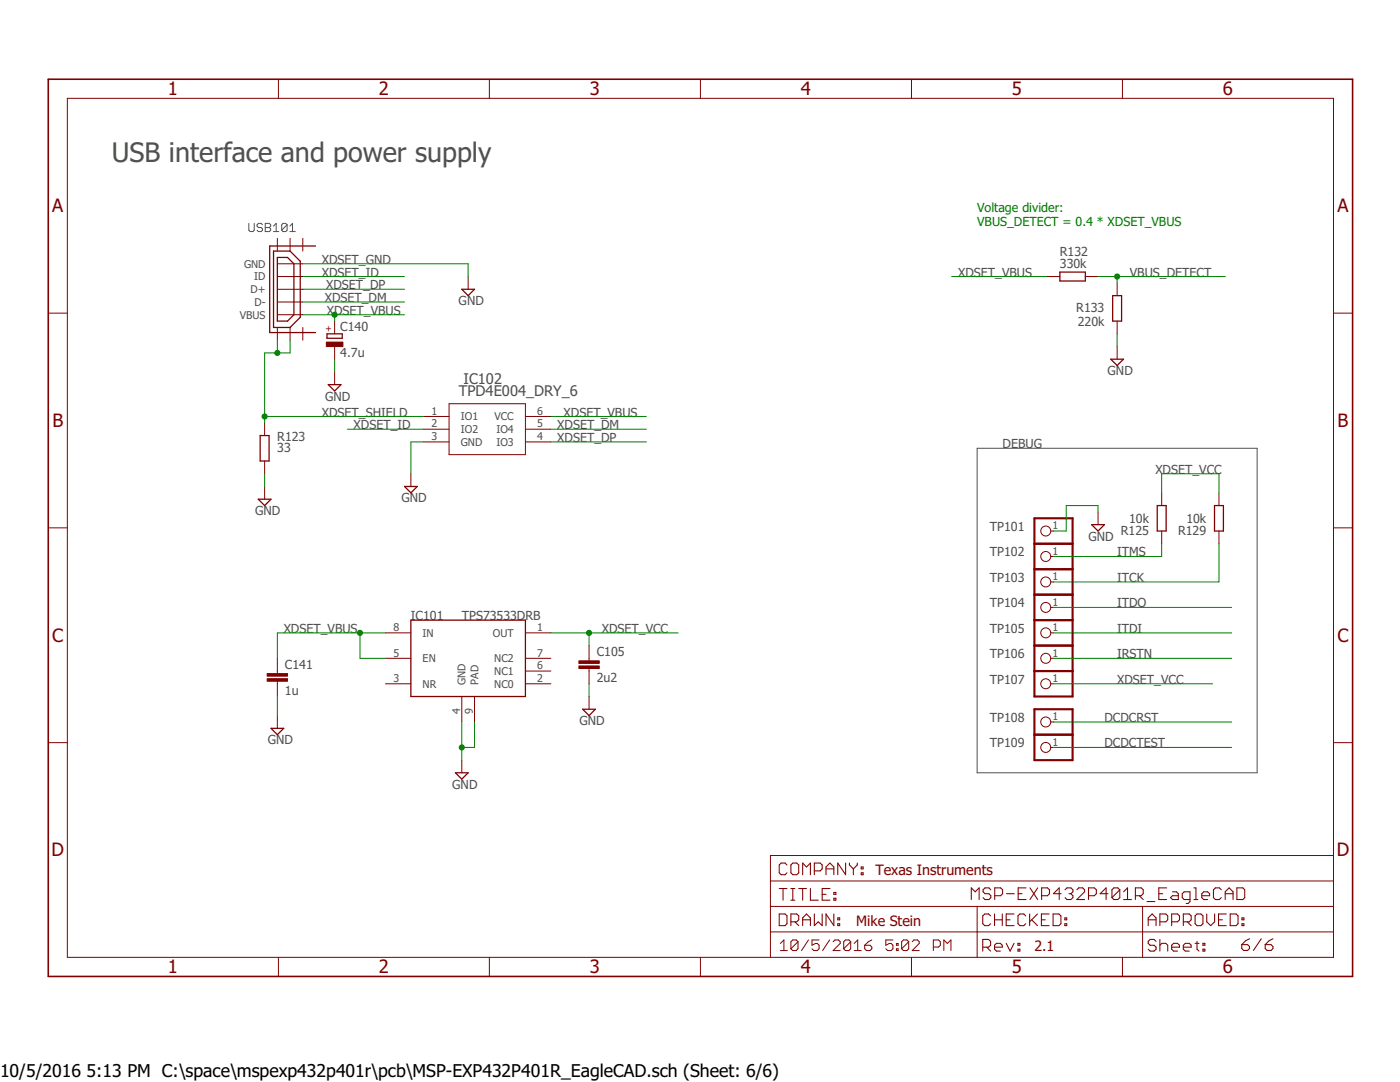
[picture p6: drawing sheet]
<svg xmlns="http://www.w3.org/2000/svg" width="279mm" height="216mm" viewBox="0 0 279 216" stroke-linecap="round" stroke-linejoin="round" font-family="sans-serif">
<path d="M49.7 44.6v1.3l.2 .3h.6l.2-.3v-1.3M52.4 44.9l-.3-.3h-.5l-.3 .3v.2l.3 .3h.5l.3 .3v.2l-.3 .3h-.5l-.3-.3M52.9 44.6h.8l.3 .3v.2l-.3 .3 .3 .3v.2l-.3 .3h-.8zM52.9 45.4h.8M54.6 46.2h1M54.6 45.1l.5-.5v1.6M57.3 44.9v1l-.3 .3h-.5l-.3-.3M57.3 44.9l-.3-.3h-.5l-.3 .3v1M57.3 44.9l-1.1 1M57.8 46.2h1.1M57.8 45.1l.6-.5v1.6M195 89.5h55.9v64.7h-55.9z" fill="none" stroke="#505050" stroke-width=".2"/>
<g fill="none" stroke="#800000" stroke-width=".2">
<path d="M13.4 19.6h252.7v171.4h-252.7zM55.6 15.8v3.8M97.7 15.8v3.8M139.8 15.8v3.8M181.9 15.8v3.8M224 15.8v3.8M55.4 47.6v2.5M55.4 55.2h5M55.4 57.7h5M55.4 52.6h5M57.9 47.6v2.5M60.4 47.6v2.5"/>
<path d="M93.4 55.2v2.5M209 55.2h2.5M216.6 55.2h2.5M222.9 56.5v2.5M9.6 62.5h3.8M55.4 65.3v2.6M55.4 60.3h5M55.4 62.8h5M57.9 65.3v2.6M60.4 65.3v2.6M66.8 64.1v2.5M66.8 69.2v2.5"/>
<path d="M66.8 74.2v2.6M222.9 64.1v2.5M222.9 69.2v2.5M266.1 62.5h3.8M52.8 84.4v2.5M52.8 92v2.5M52.8 97.1v2.5M82 94.5v2.6M84.5 83.1h5.1M84.5 85.6h5.1M84.5 88.2h5.1M89.6 80.6h15.3v10.1h-15.3z"/>
<path d="M104.9 83.1h5M104.9 85.6h5M104.9 88.2h5M231.8 98.3v2.6M243.3 98.3v2.6M9.6 105.3h3.8M209.7 111h.5M209.7 116.1h.5M209.7 106h.5M219.1 102.2v2.5M231.8 106v2.5M243.3 106v2.5"/>
<path d="M266.1 105.3h3.8M55.4 131.4v3M55.4 135.9v3.1M76.9 126.3h5.1M76.9 131.4h5.1M76.9 136.4h5.1M92.2 139v5.1M94.7 139v5.1M104.9 126.3h5M104.9 131.4h5M104.9 136.4h5M104.9 133.9h5"/>
<path d="M117.6 128.8v3.1M117.6 133.4v3M117.6 139v2.5M209.7 121.2h.5M209.7 126.3h.5M209.7 131.4h.5M209.7 136.4h.5M9.6 148.2h3.8M55.4 142.8v2.5M92.2 151.7v2.5M209.7 149.1h.5M209.7 144.1h.5"/>
<path d="M266.1 148.2h3.8M153.8 175.8h112.3M266.1 170.7h-112.3v20.3M55.6 191v3.8M97.7 191v3.8M139.8 191v3.8M153.8 185.9h112.3M153.8 180.9h112.3M155.7 188.3l.7-.7v2.1M155.7 189.7h1.4M159.3 187.9v1.4l-.4 .4h-.7l-.4-.4M159.3 187.9l-.4-.3h-.7l-.4 .3v1.4"/>
<path d="M159.3 187.9l-1.5 1.4M161.4 187.6l-1.4 2.1M163.5 187.6h-1.4v1l.7-.3h.3l.4 .3v.7l-.4 .4h-.7l-.3-.4M165.6 187.6l-1.4 2.1M166.3 187.9l.3-.3h.7l.4 .3v.4l-1.4 1.4h1.4M169.8 187.9v1.4l-.4 .4h-.7l-.3-.4M169.8 187.9l-.4-.3h-.7l-.3 .3v1.4M169.8 187.9l-1.4 1.4M170.5 189.7h1.4M170.5 188.3l.7-.7v2.1M172.6 188.6h1l.4 .4v.3l-.4 .4h-.7l-.3-.4zM174 187.6l-.7 .3-.7 .7"/>
<path d="M178.2 187.6h-1.4v1l.7-.3h.3l.4 .3v.7l-.4 .4h-.7l-.3-.4M178.9 189.3h.3v.4h-.3zM178.9 188.3h.3v.3h-.3zM181.4 187.9v1.4l-.4 .4h-.7l-.4-.4M181.4 187.9l-.4-.3h-.7l-.4 .3v1.4M181.4 187.9l-1.5 1.4M181.9 191v3.8M182.1 187.9l.3-.3h.7l.4 .3v.4l-1.4 1.4h1.4M186.3 189h1l.4-.4v-.7l-.4-.3h-1v2.1M188.4 189.7v-2.1l.7 .7 .7-.7v2.1M195 180.9v10.1M224 191v3.8"/>
<path d="M228 180.9v10.1"/>
<circle cx="208.7" cy="111" r=".99"/>
<circle cx="208.7" cy="116.1" r=".99"/>
<circle cx="208.7" cy="106" r=".99"/>
<circle cx="208.7" cy="136.4" r=".99"/>
<circle cx="208.7" cy="121.2" r=".99"/>
<circle cx="208.7" cy="126.3" r=".99"/>
<circle cx="208.7" cy="131.4" r=".99"/>
<circle cx="208.7" cy="149.1" r=".99"/>
<circle cx="208.7" cy="144.1" r=".99"/>
</g>
<g fill="#800000" stroke="#800000" stroke-width=".2">
<path d="M53.3 135.4h4.1v.5h-4.1z"/>
<path d="M53.3 134.4h4.1v.5h-4.1z"/>
<path d="M115.5 132.9h4.1v.5h-4.1z"/>
<path d="M115.5 131.9h4.1v.5h-4.1z"/>
<path d="M65.1 68.3h3.3v.9h-3.3z"/>
</g>
<g fill="none" stroke="#800000" stroke-width=".25">
<path d="M54.6 50.1h3.3l2 2v11.2l-2 2h-3.3zM55.4 51.4h2l1.3 1.2v10.2l-1.3 1.3h-2zM63 49.1h-9.2v17.3h9.2M92.2 57.7h2.5l-1.3 1.3zM211.5 54.3h5.1v1.8h-5.1zM222.1 59h1.7v5.1h-1.7zM65.3 66.6h3v.9h-3zM65.5 76.8h2.6l-1.3 1.2zM221.7 71.7h2.5l-1.3 1.2zM51.5 99.6h2.6l-1.3 1.3zM51.9 86.9h1.8v5.1h-1.8zM80.7 97.1h2.6l-1.3 1.2z"/>
<path d="M217.9 104.7h2.5l-1.3 1.3zM230.9 100.9h1.8v5.1h-1.8zM242.4 100.9h1.8v5.1h-1.8zM82 123.7h22.9v15.3h-22.9zM54.1 145.3h2.5l-1.2 1.3zM90.9 154.2h2.5l-1.2 1.3zM116.3 141.5h2.5l-1.2 1.3z"/>
</g>
<path d="M206.4 108.5h7.7M206.4 103.4h7.7v35.6h-7.7zM206.4 113.6h7.7M206.4 118.7h7.7M206.4 123.7h7.7M206.4 128.8h7.7M206.4 133.9h7.7M206.4 141.5h7.7v10.2h-7.7zM206.4 146.6h7.7" fill="none" stroke="#800000" stroke-width=".42"/>
<g fill="none" stroke="#800000" stroke-width=".21">
<path d="M155.5 177.3h1.6M156.3 177.3v2.3M157.1 172.6l-.4-.4h-.8l-.4 .4v1.6l.4 .3h.8l.4-.3M157.8 177.3h.8M157.8 179.6h.8M158.2 172.2h.8l.4 .4v1.6l-.4 .3h-.8l-.4-.3v-1.6zM158.2 177.3v2.3M159.4 177.3h1.6M160.2 174.5v-2.3l.8 .8 .7-.8v2.3M160.2 177.3v2.3M161.7 177.3v2.3h1.6M162.5 173.8h1.2l.4-.4v-.8l-.4-.4h-1.2v2.3"/>
<path d="M164.1 178.5h.7M164.8 174.5v-1.5l.8-.8 .8 .8v1.5M164.8 173.4h1.6M165.6 177.3h-1.5v2.3h1.5M166.4 178.1h.4v.4h-.4zM166.4 179.2h.4v.4h-.4zM168.8 172.2v2.3l-1.6-2.3v2.3M169.5 172.2v.4l.8 .8M170.3 173.4v1.1M171.1 172.2v.4l-.8 .8M171.9 174.2h.4v.3h-.4zM171.9 173h.4v.4h-.4z"/>
<path d="M193.8 179.5v-2.3l.8 .7 .8-.7v2.3M197.7 177.5l-.3-.3h-.8l-.4 .3v.4l.4 .4h.8l.3 .4v.4l-.3 .4h-.8l-.4-.4M198.5 178.7h1.2l.4-.4v-.8l-.4-.3h-1.2v2.3M200.9 178.3h1.5M203.2 178.3h.8M204.8 177.2h-1.6v2.3h1.6M205.5 177.2l1.6 2.3M207.1 177.2l-1.6 2.3M207.9 178.7h1.1l.4-.4v-.8l-.4-.3h-1.1v2.3M211.8 178.3h-1.6l1.2-1.1v2.3M212.6 177.5l.3-.3h.8l.4 .3v.4l-.4 .4M213.3 178.3h.4"/>
<path d="M213.7 178.3l.4 .4v.4l-.4 .4h-.8l-.3-.4M214.9 177.5l.4-.3h.8l.4 .3v.4l-1.6 1.6h1.6M217.2 178.7h1.2l.4-.4v-.8l-.4-.3h-1.2v2.3M221.1 178.3h-1.5l1.1-1.1v2.3M223.5 177.5l-.4-.3h-.8l-.4 .3v1.6M223.5 177.5v1.6l-.4 .4h-.8l-.4-.4M223.5 177.5l-1.6 1.6M224.2 179.5h1.6M224.2 177.9l.8-.7v2.3M226.6 178.7h1.2l.4-.4v-.8l-.4-.3h-1.2v2.3M227.4 178.7l.8 .8M228.9 179.9h1.6"/>
<path d="M231.3 178.3h.8M232.8 177.2h-1.5v2.3h1.5M234 177.9h.8l.4 .4v1.2h-1.2l-.4-.4 .4-.4h1.2M237.5 179.5h-1.2l-.4-.4v-.8l.4-.4h1.2v2l-.4 .4h-.4M238.3 177.2h.4v2.3M238.3 179.5h.8M239.8 178.7h1.6v-.4l-.4-.4h-.8l-.4 .4v.8l.4 .4h.8M243.7 177.5l-.3-.3h-.8l-.4 .3v1.6l.4 .4h.8l.3-.4M244.5 178.3h1.6M244.5 179.5v-1.6l.8-.7 .8 .7v1.6M246.8 177.2h1.2l.4 .3v1.6l-.4 .4h-1.2zM155.5 182.4h1.2l.4 .4v1.5l-.4 .4h-1.2z"/>
<path d="M157.8 183.9h1.2l.4-.4v-.7l-.4-.4h-1.2v2.3M158.6 183.9l.8 .8M160.2 184.7v-1.5l.8-.8 .7 .8v1.5M160.2 183.5h1.5M162.5 182.4v2.3l.8-.8 .8 .8v-2.3M166.4 182.4v2.3l-1.6-2.3v2.3M167.2 184.3h.4v.4h-.4zM167.2 183.2h.4v.3h-.4zM196.1 189h1.2l.4-.4v-.8l-.4-.3h-1.2v2.3M196.9 189l.8 .8M197.7 182.8l-.4-.4h-.8l-.4 .4v1.5l.4 .4h.8l.4-.4M198.5 189h1.5v-.4l-.4-.4h-.7l-.4 .4v.8l.4 .4h.7"/>
<path d="M198.5 182.4v2.3M198.5 183.5h1.5M200 182.4v2.3M200.8 188.2l.8 1.6 .8-1.6M200.8 183.5h.8M202.4 182.4h-1.6v2.3h1.6M203.2 188.2h.3v.4h-.3zM203.2 189.4h.3v.4h-.3zM204.7 182.8l-.4-.4h-.8l-.3 .4v1.5l.3 .4h.8l.4-.4M205.5 182.4v2.3M205.9 183.5l1.2 1.2M207.1 182.4l-1.6 1.5"/>
<path d="M207.8 183.5h.8M209.4 182.4h-1.6v2.3h1.6M210.2 182.4h1.1l.4 .4v1.5l-.4 .4h-1.1zM212.5 184.3h.4v.4h-.4zM212.5 183.2h.4v.3h-.4zM229.2 184.7v-1.5l.7-.8 .8 .8v1.5M229.2 183.5h1.5M230.7 187.8l-.4-.3h-.8l-.3 .3v.4l.3 .4h.8l.4 .4v.4l-.4 .4h-.8l-.3-.4M231.5 183.9h1.2l.3-.4v-.7l-.3-.4h-1.2v2.3M231.5 187.5v2.3M231.5 188.6l.4-.4h.8l.3 .4v1.2M233.8 189h1.6v-.4l-.4-.4h-.8l-.4 .4v.8l.4 .4h.8"/>
<path d="M233.8 183.9h1.2l.4-.4v-.7l-.4-.4h-1.2v2.3M236.2 189h1.5v-.4l-.4-.4h-.7l-.4 .4v.8l.4 .4h.7M236.2 183.9h1.1l.4-.4v-.7l-.4-.4h-1.1v2.3M236.9 183.9l.8 .8M238.5 188.2h.8M238.5 182.8l.4-.4h.8l.4 .4v1.5l-.4 .4h-.8l-.4-.4zM238.9 187.8v1.6l.4 .4M240.1 188.2h.4v.4h-.4zM240.1 189.4h.4v.4h-.4zM240.8 182.4v1.5l.8 .8 .8-.8v-1.5M243.2 183.5h.8M244.7 182.4h-1.5v2.3h1.5"/>
<path d="M245.5 182.4h1.2l.4 .4v1.5l-.4 .4h-1.2zM247.8 188.5h1.2l.4 .4v.4l-.4 .4h-.8l-.4-.4zM247.9 184.3h.3v.4h-.3zM247.9 183.2h.3v.3h-.3zM249.4 187.3l-.8 .4-.8 .8M251.7 187.3l-1.6 2.4M252.5 188.5h1.2l.3 .4v.4l-.3 .4h-.8l-.4-.4zM254 187.3l-.7 .4-.8 .8"/>
</g>
<path d="M9.6 15.8h260.3v179h-260.3z" fill="none" stroke="#800000" stroke-width=".32"/>
<g fill="none" stroke="#008000" stroke-width=".2">
<path d="M60.4 55.2h20.3M60.4 57.7h20.3M60.4 52.6h33v2.6M189.9 55.2h19.1M219.1 55.2h25.4M222.9 55.2v1.3M55.4 67.9v2.5M57.9 67.9v2.5h-5.1v14M60.4 62.8h20.3M60.4 60.3h20.3M66.8 62.8v1.3M66.8 71.7v2.5"/>
<path d="M222.9 66.6v2.6M52.8 83.1h31.7M52.8 94.5v2.6M69.3 85.6h15.2M84.5 88.2h-2.5v6.3M109.9 83.1h19.1M109.9 85.6h19.1M109.9 88.2h19.1M231.8 98.3v-3.8h11.5v3.8M219.1 102.2v-1.3h-6.3v5.1h-2.6M231.8 108.5v2.5h-21.6M243.3 108.5v7.6h-33.1"/>
<path d="M55.4 139v3.8M71.8 126.3v5.1h5.1M76.9 126.3h-21.5v5.1M109.9 126.3h25.4M117.6 126.3v2.5M117.6 136.4v2.6M210.2 126.3h35.6M210.2 131.4h35.6M210.2 136.4h31.8M210.2 121.2h35.6M92.2 144.1v7.6M94.7 144.1v5h-2.5"/>
<path d="M210.2 149.1h35.6M210.2 144.1h35.6"/>
</g>
<g fill="#008000" stroke="#008000" stroke-width=".2">
<circle cx="71.8" cy="126.3" r=".51"/>
<circle cx="66.8" cy="62.8" r=".51"/>
<circle cx="52.8" cy="83.1" r=".51"/>
<circle cx="55.4" cy="70.4" r=".51"/>
<circle cx="117.6" cy="126.3" r=".51"/>
<circle cx="222.9" cy="55.2" r=".51"/>
<circle cx="92.2" cy="149.1" r=".51"/>
</g>
<text font-size="5.4" fill="#505050" x="22.3" y="32.3">USB interface and power supply</text>
<g font-size="3.7" fill="#800000">
<text x="33.5" y="19">1</text>
<text x="75.6" y="19">2</text>
<text x="117.7" y="19">3</text>
<text x="159.8" y="19">4</text>
<text x="202" y="19">5</text>
<text x="244.1" y="19">6</text>
<text x="10.4" y="42.3">A</text>
<text x="266.9" y="42.3">A</text>
<text x="10.5" y="85.2">B</text>
<text x="267" y="85.2">B</text>
<text x="10.4" y="128">C</text>
<text x="266.9" y="128">C</text>
<text x="10.3" y="170.9">D</text>
<text x="266.8" y="170.9">D</text>
<text x="33.5" y="194.2">1</text>
<text x="75.6" y="194.2">2</text>
<text x="117.7" y="194.2">3</text>
<text x="159.8" y="194.2">4</text>
<text x="202" y="194.2">5</text>
<text x="244.1" y="194.2">6</text>
</g>
<g font-size="3.5">
<text x="0" y="214.9">10/5/2016</text>
<text x="17.3" y="214.9">5:13 PM C:\space\mspexp432p401r\pcb\MSP-EXP432P401R_EagleCAD.sch (Sheet: 6/6)</text>
</g>
<g font-size="2.9" fill="#505050">
<text x="92.5" y="76.5">IC102</text>
<text x="91.6" y="79.1">TPD4E004_DRY_6</text>
</g>
<g font-size="2.9" fill="#800000">
<text x="174.7" y="174.5">Texas Instruments</text>
<text x="170.9" y="184.7">Mike Stein</text>
<text x="206.4" y="189.8">2.1</text>
</g>
<g font-size="2.5" fill="#008000">
<text x="195" y="42.4">Voltage divider:</text>
<text x="195" y="45">VBUS_DETECT = 0.4 * XDSET_VBUS</text>
</g>
<g font-size="2.5" fill="#505050">
<text x="64.2" y="52.6">XDSET_GND</text>
<text x="211.5" y="53.4">330k</text>
<text x="211.5" y="51.1">R132</text>
<text x="64.2" y="55.2">XDSET_ID</text>
<text x="65.1" y="57.7">XDSET_DP</text>
<text x="191.2" y="55.2">XDSET_VBUS</text>
<text x="225.5" y="55.2">VBUS_DETECT</text>
<text x="64.8" y="60.3">XDSET_DM</text>
<text x="65.2" y="62.8">XDSET_VBUS</text>
<text x="91.5" y="60.9">GND</text>
<text x="214.8" y="62.3">R133</text>
<text x="215.1" y="65.1">220k</text>
<text x="67.9" y="71.2">4.7u</text>
<text x="67.9" y="66.1">C140</text>
<text x="221" y="74.9">GND</text>
<text x="64.2" y="83.1">XDSET_SHIELD</text>
<text x="64.9" y="79.9">GND</text>
<text x="112.5" y="83.1">XDSET_VBUS</text>
<text x="55.3" y="88">R123</text>
<text x="70.6" y="85.6">XDSET_ID</text>
<text x="111.2" y="85.6">XDSET_DM</text>
<text x="111.2" y="88.2">XDSET_DP</text>
<text x="200.1" y="89.5">DEBUG</text>
<text x="55.3" y="90.2">33</text>
<text x="230.6" y="94.5">X</text>
<text x="232" y="94.5">DSET_VCC</text>
<text x="80.1" y="100.2">GND</text>
<text x="50.9" y="102.8">GND</text>
<text x="197.6" y="106">TP101</text>
<text x="217.2" y="107.9">GND</text>
<text x="223.7" y="106.7">R125</text>
<text x="225.3" y="104.4">10k</text>
<text x="235.1" y="106.7">R129</text>
<text x="236.8" y="104.4">10k</text>
<text x="197.6" y="111">TP102</text>
<text x="223" y="111">ITMS</text>
<text x="197.6" y="116.1">TP103</text>
<text x="223" y="116.1">ITCK</text>
<text x="82" y="123.7">IC101</text>
<text x="92.2" y="123.7">TPS73533DRB</text>
<text x="197.6" y="121.2">TP104</text>
<text x="223" y="121.2">ITDO</text>
<text x="56.6" y="126.3">XDSET_VBUS</text>
<text x="119.1" y="131">C105</text>
<text x="120.1" y="126.3">XDSET_VCC</text>
<text x="197.6" y="126.3">TP105</text>
<text x="197.6" y="131.4">TP106</text>
<text x="223" y="131.4">IRSTN</text>
<text x="223" y="126.3">ITDI</text>
<text x="56.9" y="133.5">C141</text>
<text x="119.1" y="136.1">2u2</text>
<text x="197.6" y="136.4">TP107</text>
<text x="223" y="136.4">XDSET_VCC</text>
<text x="56.9" y="138.6">1u</text>
<text x="53.4" y="148.5">GND</text>
<text x="115.7" y="144.7">GND</text>
<text x="197.6" y="149.1">TP109</text>
<text x="197.6" y="144.1">TP108</text>
<text x="220.4" y="149.1">DCDCTEST</text>
<text x="220.4" y="144.1">DCDCRST</text>
<text x="90.3" y="157.4">GND</text>
</g>
<g font-size="2.1" fill="#505050">
<text x="48.7" y="53.4">GND</text>
<text x="50" y="58.5">D+</text>
<text x="50.7" y="55.9">ID</text>
<text x="47.9" y="63.6">VBUS</text>
<text x="50.8" y="61">D-</text>
<text x="86.1" y="82.8">1</text>
<text x="92" y="83.9">IO1</text>
<text x="98.7" y="83.9">VCC</text>
<text x="107.2" y="82.8">6</text>
<text x="86.1" y="85.3">2</text>
<text x="86.1" y="87.8">3</text>
<text x="92" y="86.4">IO2</text>
<text x="92" y="88.9">GND</text>
<text x="99.1" y="88.9">IO3</text>
<text x="99.1" y="86.4">IO4</text>
<text x="107.2" y="87.8">4</text>
<text x="107.2" y="85.3">5</text>
<text x="210.1" y="105.6">1</text>
<text x="210.1" y="110.7">1</text>
<text x="210.1" y="115.8">1</text>
<text x="78.5" y="125.9">8</text>
<text x="107.2" y="125.9">1</text>
<text x="210.1" y="120.8">1</text>
<text x="210.1" y="125.9">1</text>
<text x="78.5" y="131">5</text>
<text x="84.3" y="127">IN</text>
<text x="98.4" y="127">OUT</text>
<text x="107.2" y="131">7</text>
<text x="210.1" y="131">1</text>
<text x="78.5" y="136.1">3</text>
<text x="84.3" y="137.2">NR</text>
<text x="84.3" y="132.1">EN</text>
<text x="92.9" y="136.6" transform="rotate(-90 92.9 136.6)">GND</text>
<text x="95.5" y="136.6" transform="rotate(-90 95.5 136.6)">PAD</text>
<text x="98.7" y="137.2">NC0</text>
<text x="98.7" y="134.7">NC1</text>
<text x="98.7" y="132.1">NC2</text>
<text x="107.2" y="136.1">2</text>
<text x="107.2" y="133.5">6</text>
<text x="210.1" y="136.1">1</text>
<text x="91.8" y="142.5" transform="rotate(-90 91.8 142.5)">4</text>
<text x="94.4" y="142.5" transform="rotate(-90 94.4 142.5)">9</text>
<text x="210.1" y="143.7">1</text>
<text x="210.1" y="148.8">1</text>
</g>
<text font-size="1.8" fill="#800000" x="66.2" y="66.2" transform="rotate(-90 66.2 66.2)">+</text>
</svg>
